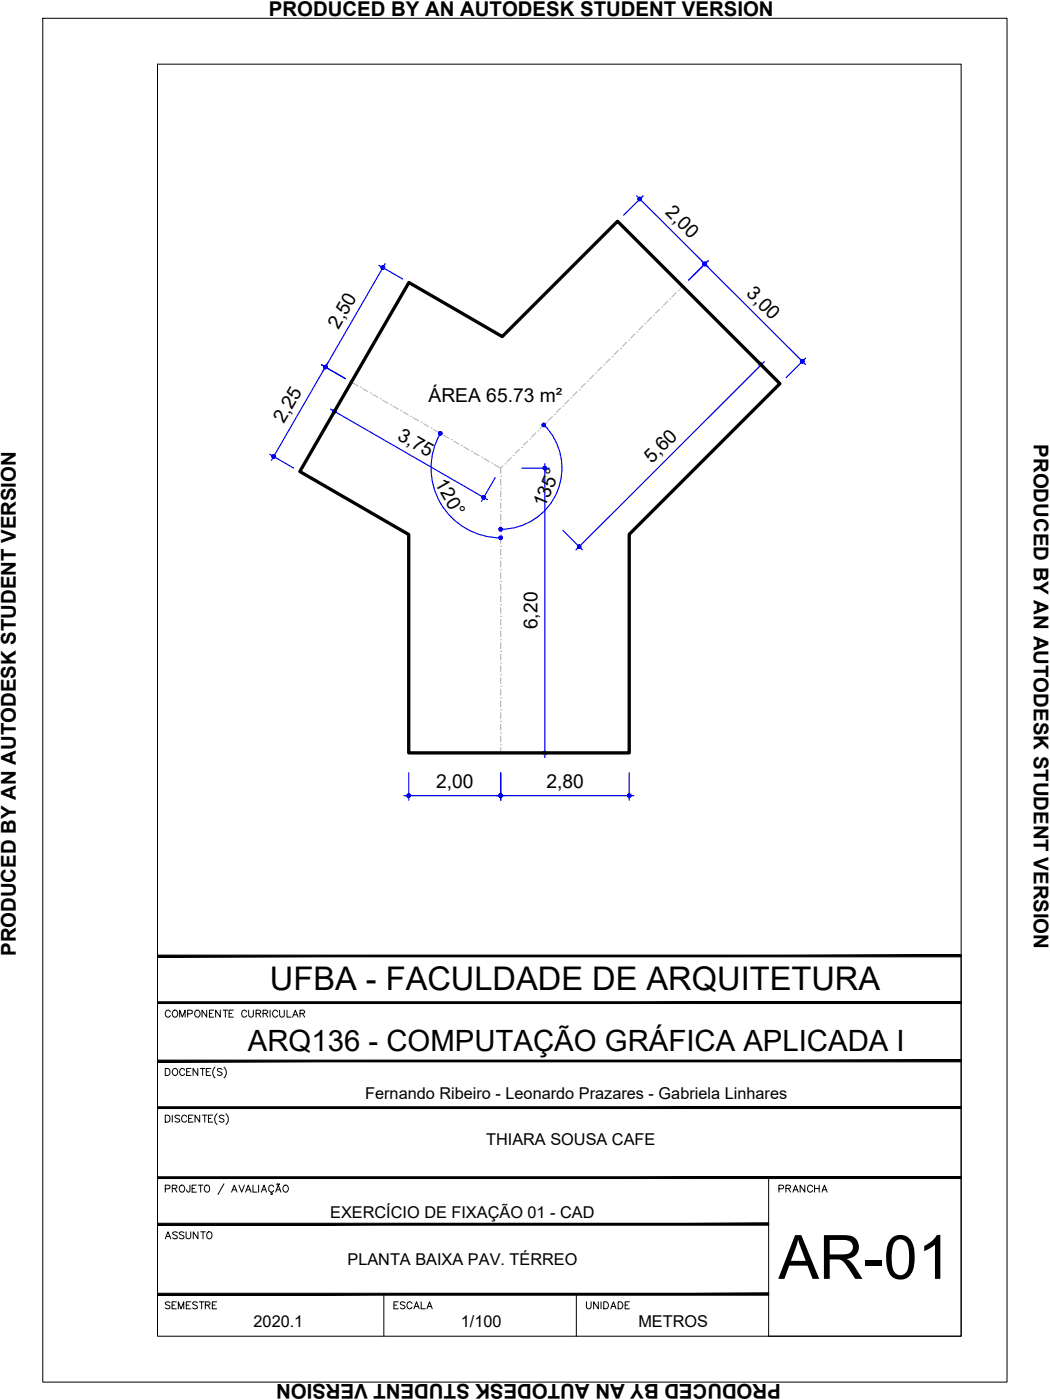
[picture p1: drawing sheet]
<svg xmlns="http://www.w3.org/2000/svg" width="229mm" height="305mm" viewBox="0 0 229 305" stroke-linecap="round" stroke-linejoin="round" font-family="sans-serif">
<!-- layer: ARQ_EIXO CINZA 04 -->
<g fill="none" stroke="#bababa" stroke-width=".25">
<path d="M131 79.9l-.9 .9M131.5 79.4h.1M132.8 78.1l-.9 .9M133.3 77.6h.1M134.6 76.3l-.9 .9M135.1 75.9h.1M136.4 74.5l-.9 .9M136.9 74h.1M138.2 72.7l-.9 .9M138.7 72.3h.1M140 70.9l-.9 .9M140.5 70.4h.1"/>
<path d="M141.8 69.1l-.9 .9M142.2 68.7h.1M143.6 67.3l-.9 .9M144.1 66.8h.1M145.4 65.5l-.9 .9M145.8 65.1h.1M147.2 63.7l-.9 .9M147.7 63.3h.1M148.6 62.3l-.5 .5M76.5 83.2l1.4 .8M78.4 84.3h.1M79 84.6l1.1 .7"/>
<path d="M80.6 85.6h.1M81.2 85.9l1.1 .6M82.8 86.8h.1M83.4 87.2l1.1 .6M85 88.1h.1M85.6 88.4l1.1 .7M87.2 89.4h.1M87.8 89.7l1.1 .6M89.5 90.6h.1M90 91l1.1 .6M91.7 91.9h.1M92.2 92.2l1.1 .7"/>
<path d="M93.9 93.2h.1M94.4 93.5l1.1 .6M96.1 94.4h.1M96.6 94.8l1.1 .6M98.3 95.7h.1M98.8 96.1l1.1 .6M100.5 97h.1M101 97.3l1.1 .7M102.7 98.3h.1M103.2 98.6l1.1 .6M104.9 99.5h.1M105.4 99.9l1.1 .6"/>
<path d="M111.3 99.7l-.9 .8M111.7 99.2h.1M113.1 97.8l-.9 .9M113.5 97.4h.1M114.9 96.1l-.9 .8M115.3 95.6h.1M116.7 94.2l-.9 1M117.1 93.8h.1M118.4 92.5l-.8 .8M118.9 92h.1M120.3 90.7l-1 .9M120.7 90.2h.1"/>
<path d="M122 88.9l-.8 .8M122.5 88.4h.1M123.9 87.1l-1 .9M124.3 86.6h.1M125.6 85.3l-.8 .9M126.1 84.8h.1M127.4 83.5l-.9 .9M127.9 83h.1M129.2 81.7l-.8 .9M129.7 81.2h.1M107.1 100.8h.1M107.6 101.1l1.4 .8"/>
<path d="M109 119h.1M109 116.4h.1M109 113.9h.1M109 111.3h.1M109 108.8h.1M109 106.3h.1M109 103.7h.1M109 104.4v1.2M109 106.9v1.3M109 109.4v1.3M109 112v1.2M109 114.5v1.3"/>
<path d="M109 117.1v1.2M109 119.6v1.3M109.5 101.4l-.5 .5v1.2M109.9 101h.1M109 139.3h.1M109 136.7h.1M109 134.2h.1M109 131.7h.1M109 129.1h.1M109 126.6h.1M109 124h.1M109 121.5h.1"/>
<path d="M109 122.1v1.3M109 124.7v1.2M109 127.2v1.3M109 129.8v1.2M109 132.3v1.3M109 134.8v1.3M109 137.4v1.2M109 139.9v1.3M109 159.6h.1M109 157.1h.1M109 154.5h.1M109 152h.1"/>
<path d="M109 149.4h.1M109 146.9h.1M109 144.4h.1M109 141.8h.1M109 142.5v1.2M109 145v1.3M109 147.5v1.3M109 150.1v1.2M109 152.6v1.3M109 155.2v1.2M109 157.7v1.3M109 162.1h.1"/>
<path d="M109 160.2v1.3M109 162.8v1.1"/>
</g>
<!-- layer: COTA AZUL -->
<g fill="none" stroke="#00f" stroke-width=".25">
<path d="M82.5 57.7l5.2 3M83.9 57.4l-24.8 42.8M138.6 42.6l36.8 36.8M140 42.6l-4.2 4.3M154.2 56.8l-4.3 4.2M70 79.4l5.2 3M162.1 75.9l4.3 4.2M166.4 78.7l-41 41M175.4 78l-4.2 4.2M58.7 98.9l5.2 3M72 89.1l34.2 19.7M75.3 85.2l-3 5.2"/>
<path d="M95.9 94.3a15.2 15.2 0 0 0 13.1 22.8M118.4 92.5a13.3 13.3 0 0 1 2.9 14.5 13.3 13.3 0 0 1-12.3 8.2M107.8 104l-3 5.2M113.6 101.9h6M118.6 100.9v64M122.6 115.5l4.2 4.2M88 173.2h50M89 168.2v6M109 168.2v6M113.6 163.9h6M137 168.2v6"/>
</g>
<!-- layer: 0 -->
<g fill="#00f" stroke="#00f" stroke-width=".22">
<path d="M72.5 89.4l-.1 .2h.4zM72.4 89.6h.4l-.3 .1zM72.5 89.7l.1 .2 .2-.3z"/>
<path d="M72.8 89.6l-.2 .3h.2zM72.8 89.6l.2 .3h-.2zM72.8 89.6l.2 .3 .2-.2z"/>
<path d="M72.8 89.6l.4 .1v-.1zM72.8 89.6l.4-.2v.2zM73 89.2l-.2 .4 .4-.2z"/>
<path d="M72.8 89.2v.4l.2-.4zM72.6 89.2h.2v.4zM72.6 89.2l-.1 .2 .3 .2z"/>
<path d="M105.3 108.3l.3 .2 .1-.2zM105.3 108.3l.3-.2 .1 .2zM105.5 108l-.2 .3 .3-.2z"/>
<path d="M105.3 108v.3l.2-.3zM105.1 108h.2v.3zM105 108.1l.3 .2-.2-.3z"/>
<path d="M105 108.1l-.1 .2h.4zM104.9 108.3h.4l-.3 .2zM105 108.5l.1 .1 .2-.3z"/>
<path d="M105.3 108.3l-.2 .3 .2 .1zM105.3 108.3l.2 .3-.2 .1zM105.3 108.3l.2 .3 .1-.1z"/>
<path d="M118.4 101.6l.2 .3v-.3zM118.4 101.6l.2 .3-.3-.2zM118.3 101.7l-.1 .2h.4z"/>
<path d="M118.2 101.9l.1 .2 .3-.2zM118.3 102.1l.3-.2-.2 .3zM118.6 101.9l-.2 .3 .2 .1z"/>
<path d="M118.6 101.9v.4l.2-.1zM118.6 101.9l.3 .2-.1 .1zM118.6 101.9l.3 .2 .1-.2z"/>
<path d="M118.6 101.9h.4l-.1-.2zM118.8 101.6l.1 .1-.3 .2zM118.6 101.6v.3l.2-.3z"/>
<path d="M118.6 163.9v.4h.2zM118.6 163.9l.3 .2-.1 .2zM118.6 163.9l.3 .2 .1-.2z"/>
<path d="M118.6 163.9h.4l-.1-.2zM118.8 163.6l.1 .1-.3 .2zM118.6 163.5v.4l.2-.3z"/>
<path d="M118.4 163.6l.2 .3v-.4zM118.4 163.6l.2 .3-.3-.2zM118.3 163.7l-.1 .2h.4z"/>
<path d="M118.2 163.9l.1 .2 .3-.2zM118.3 164.1l.3-.2-.2 .4zM118.6 163.9l-.2 .4h.2z"/>
<path d="M125.8 119.3l.2 .1 .1-.4zM126.1 119l.1 .4h-.2zM126.1 119l.1 .4 .2-.1z"/>
<path d="M126.1 119l.3 .3v-.2zM126.1 119l.3-.1v.2zM126.1 119l.3-.1v-.2z"/>
<path d="M126.2 118.7l-.1 .3 .3-.3zM126 118.7h.2l-.1 .3zM125.8 118.7l.3 .3-.1-.3z"/>
<path d="M125.8 118.7l-.1 .2 .4 .1zM125.7 118.9l.4 .1-.4 .1zM125.7 119.1l.1 .2 .3-.3z"/>
<path d="M165.8 79.1l-.1 .3 .2-.2zM165.6 79.1h.2l-.1 .3zM165.4 79.2l.3 .2-.1-.3z"/>
<path d="M165.4 79.2l-.1 .1 .4 .1zM165.3 79.3l.4 .1-.4 .1zM165.3 79.5l.1 .2 .3-.3z"/>
<path d="M165.7 79.4l-.3 .3 .2 .1zM165.7 79.4l.1 .4h-.2zM165.7 79.4l.1 .4 .1-.1z"/>
<path d="M165.7 79.4l.2 .3 .1-.2zM165.7 79.4l.3-.1v.2zM165.7 79.4l.3-.1-.1-.1z"/>
<path d="M139.1 43.1l-.2 .1 .4 .1zM138.9 43.2l.4 .1-.4 .1zM138.9 43.4l.2 .2 .2-.3z"/>
<path d="M139.3 43.3l-.2 .3 .1 .1zM139.3 43.3l.1 .4h-.2zM139.3 43.3l.1 .4 .2-.1z"/>
<path d="M139.3 43.3l.3 .3 .1-.2zM139.3 43.3l.4-.1v.2zM139.3 43.3l.4-.1-.1-.1z"/>
<path d="M139.4 43l-.1 .3 .3-.2zM139.2 43h.2l-.1 .3zM139.1 43.1l.2 .2-.1-.3z"/>
<path d="M153.5 57.4l.2 .3 .1-.1zM153.5 57.4h.3v.2zM153.5 57.4h.3l-.1-.2z"/>
<path d="M153.5 57.1v.3l.2-.2zM153.4 57.1h.1v.3zM153.2 57.2l.3 .2-.1-.3z"/>
<path d="M153.2 57.2l-.1 .2h.4zM153.1 57.4h.4l-.4 .2zM153.1 57.6l.1 .1 .3-.3z"/>
<path d="M153.5 57.4l-.3 .3 .2 .1zM153.5 57.4v.4h-.1zM153.5 57.4v.4l.2-.1z"/>
<path d="M153.2 57.2l-.1 .2h.4zM153.1 57.4h.4l-.4 .2zM153.1 57.6l.1 .1 .3-.3z"/>
<path d="M153.5 57.4l-.3 .3 .2 .1zM153.5 57.4v.4h-.1zM153.5 57.4v.4l.2-.1z"/>
<path d="M153.5 57.4l.2 .3 .1-.1zM153.5 57.4h.3v.2zM153.5 57.4h.3l-.1-.2z"/>
<path d="M153.5 57.1v.3l.2-.2zM153.4 57.1h.1v.3zM153.2 57.2l.3 .2-.1-.3z"/>
<path d="M174.7 78.7l.2 .3 .1-.2zM174.7 78.7l.3-.1v.2zM174.7 78.7l.3-.1-.1-.2z"/>
<path d="M174.8 78.3l-.1 .4 .2-.3zM174.6 78.3h.2l-.1 .4zM174.4 78.4l.3 .3-.1-.4z"/>
<path d="M174.4 78.4l-.1 .2 .4 .1zM174.3 78.6l.4 .1-.4 .1zM174.3 78.8l.1 .2 .3-.3z"/>
<path d="M174.7 78.7l-.3 .3h.2zM174.7 78.7l.1 .3h-.2zM174.7 78.7l.1 .3h.1z"/>
<path d="M70.9 79.5v.4l.1-.3zM70.7 79.6l.2-.1v.4zM70.5 79.7l.4 .2-.2-.3z"/>
<path d="M70.5 79.7v.2h.4zM70.5 79.9h.4l-.4 .2zM70.5 80.1l.2 .1 .2-.3z"/>
<path d="M70.9 79.9l-.2 .3 .2 .1zM70.9 79.9l.1 .3-.1 .1zM70.9 79.9l.1 .3 .2-.1z"/>
<path d="M70.9 79.9l.3 .2v-.2zM70.9 79.9l.3-.2v.2zM71 79.6l-.1 .3 .3-.2z"/>
<path d="M59.6 99.4l-.2 .3 .2 .1zM59.6 99.4l.2 .3-.2 .1zM59.6 99.4l.2 .3 .1-.1z"/>
<path d="M59.6 99.4l.3 .2 .1-.2zM59.6 99.4l.3-.2 .1 .2zM59.8 99.1l-.2 .3 .3-.2z"/>
<path d="M59.6 99v.4l.2-.3zM59.4 99.1l.2-.1v.4zM59.4 99.1l-.1 .1 .3 .2z"/>
<path d="M59.3 99.2l-.1 .2h.4zM59.2 99.4h.4l-.3 .2zM59.3 99.6l.1 .1 .2-.3z"/>
<path d="M70.9 79.9l-.2 .3 .2 .1zM70.9 79.9l.1 .3-.1 .1zM70.9 79.9l.1 .3 .2-.1z"/>
<path d="M70.9 79.9l.3 .2v-.2zM70.9 79.9l.3-.2v.2zM71 79.6l-.1 .3 .3-.2z"/>
<path d="M70.9 79.5v.4l.1-.3zM70.7 79.6l.2-.1v.4zM70.5 79.7l.4 .2-.2-.3z"/>
<path d="M70.5 79.7v.2h.4zM70.5 79.9h.4l-.4 .2zM70.5 80.1l.2 .1 .2-.3z"/>
<path d="M83.4 57.9v.4l.1-.3zM83.1 58l.3-.1v.4zM83.1 58l-.1 .1 .4 .2z"/>
<path d="M83 58.1v.2h.4zM83 58.3h.4l-.4 .2zM83 58.5l.1 .1 .3-.3z"/>
<path d="M83.4 58.3l-.3 .3h.3zM83.4 58.3l.1 .3h-.1zM83.4 58.3l.1 .3 .2-.1z"/>
<path d="M83.4 58.3l.3 .2v-.2zM83.4 58.3l.3-.2v.2zM83.5 58l-.1 .3 .3-.2z"/>
<path d="M109 173.2h.3v-.1zM109.2 172.9l.1 .2-.3 .1zM109 172.8v.4l.2-.3z"/>
<path d="M108.8 172.9l.2 .3v-.4zM108.8 172.9l.2 .3-.3-.1zM108.7 173.1l-.1 .1h.4z"/>
<path d="M108.6 173.2l.1 .2 .3-.2zM108.7 173.4l.3-.2-.2 .4zM109 173.2l-.2 .4h.2z"/>
<path d="M109 173.2v.4h.2zM109 173.2l.3 .2-.1 .2zM109 173.2l.3 .2v-.2z"/>
<path d="M88.6 173.2v.2l.4-.2zM88.6 173.4l.4-.2-.2 .4zM89 173.2l-.2 .4h.2z"/>
<path d="M89 173.2v.4h.2zM89 173.2l.3 .2-.1 .2zM89 173.2l.3 .2 .1-.2z"/>
<path d="M89 173.2h.4l-.1-.1zM89.2 172.9l.1 .2-.3 .1zM89 172.8v.4l.2-.3z"/>
<path d="M88.8 172.9l.2 .3v-.4zM88.8 172.9l.2 .3-.4-.1zM88.6 173.1v.1h.4z"/>
<path d="M137 173.2h.4l-.1-.1zM137.2 172.9l.1 .2-.3 .1zM137 172.8v.4l.2-.3z"/>
<path d="M136.8 172.9l.2 .3v-.4zM136.8 172.9l.2 .3-.3-.1zM136.7 173.1l-.1 .1h.4z"/>
<path d="M136.6 173.2l.1 .2 .3-.2zM136.7 173.4l.3-.2-.2 .4zM137 173.2l-.2 .4h.2z"/>
<path d="M137 173.2v.4h.2zM137 173.2l.3 .2-.1 .2zM137 173.2l.3 .2 .1-.2z"/>
<path d="M108.6 173.2l.1 .2 .3-.2zM108.7 173.4l.3-.2-.2 .4zM109 173.2l-.2 .4h.2z"/>
<path d="M109 173.2v.4h.2zM109 173.2l.3 .2-.1 .2zM109 173.2l.3 .2v-.2z"/>
<path d="M109 173.2h.3v-.1zM109.2 172.9l.1 .2-.3 .1zM109 172.8v.4l.2-.3z"/>
<path d="M108.8 172.9l.2 .3v-.4zM108.8 172.9l.2 .3-.3-.1zM108.7 173.1l-.1 .1h.4z"/>
<path d="M95.8 94v.4l.3-.4zM95.7 94h.1v.4zM95.5 94.1l.3 .3-.1-.4z"/>
<path d="M95.5 94.1v.3h.3zM95.5 94.4h.3l-.3 .1zM95.5 94.5l.2 .2 .1-.3z"/>
<path d="M95.8 94.4l-.1 .3h.1zM95.8 94.4l.3 .3h-.3zM95.8 94.4l.3 .3 .1-.2z"/>
<path d="M95.8 94.4l.4 .1v-.1zM95.8 94.4l.4-.3v.3zM96.1 94l-.3 .4 .4-.3z"/>
<path d="M109 117.1h.3v-.2zM109.2 116.8l.1 .1-.3 .2zM109 116.7v.4l.2-.3z"/>
<path d="M108.8 116.8l.2 .3v-.4zM108.8 116.8l.2 .3-.3-.2zM108.7 116.9l-.1 .2h.4z"/>
<path d="M108.6 117.1l.1 .2 .3-.2zM108.7 117.3l.3-.2-.2 .3zM109 117.1l-.2 .3 .2 .1z"/>
<path d="M109 117.1v.4l.2-.1zM109 117.1l.3 .2-.1 .1zM109 117.1l.3 .2v-.2z"/>
<path d="M108.6 115.2l.1 .2 .3-.2zM108.7 115.4l.3-.2-.2 .4zM109 115.2l-.2 .4h.2z"/>
<path d="M109 115.2v.4h.2zM109 115.2l.3 .2-.1 .2zM109 115.2l.3 .2v-.2z"/>
<path d="M109 115.2h.3v-.1zM109.2 114.9l.1 .2-.3 .1zM109 114.9v.3l.2-.3z"/>
<path d="M108.8 114.9l.2 .3v-.3zM108.8 114.9l.2 .3-.3-.1zM108.7 115.1l-.1 .1h.4z"/>
<path d="M118.2 92.2l-.2 .2 .4 .1zM118 92.4l.4 .1-.4 .1zM118 92.6l.2 .2 .2-.3z"/>
<path d="M118.4 92.5l-.2 .3 .1 .1zM118.4 92.5l.1 .4h-.2zM118.4 92.5l.1 .4 .2-.1z"/>
<path d="M118.4 92.5l.3 .3v-.2zM118.4 92.5l.3-.1v.2zM118.4 92.5l.3-.1v-.2z"/>
<path d="M118.5 92.2l-.1 .3 .3-.3zM118.3 92.2h.2l-.1 .3zM118.2 92.2l.2 .3-.1-.3z"/>
</g>
<path d="M89 61.5l20.3 11.8 25.2-25.1 35.3 35.3-32.8 32.8v47.6h-48v-47.5l-23.7-13.7z" fill="none" stroke="#000" stroke-width=".72"/>
<!-- layer: MRG_EXTERNA -->
<path d="M9.3 4h209.9v296.9h-209.9z" fill="none" stroke="#000" stroke-width=".22"/>
<!-- layer: MRG_INTERNA -->
<path d="M34.3 14h175v276.9h-175z" fill="none" stroke="#000" stroke-width=".22"/>
<!-- layer: SIMB_01 -->
<g fill="#000" stroke="#000" stroke-width=".22">
<path d="M34.3 218.1v.4l175-.4zM34.3 218.5l175-.4v.4z"/>
<path d="M34.3 207.9v.4l175-.4zM34.3 208.3l175-.4v.4z"/>
<path d="M34.3 230.8v.4l175-.4zM34.3 231.2l175-.4v.4z"/>
<path d="M34.3 256.2v.4l175-.4zM34.3 256.6l175-.4v.4z"/>
<path d="M34.3 241v.3l175-.3zM34.3 241.3l175-.3v.3z"/>
<path d="M34.3 266.3v.4l133-.4zM34.3 266.7l133-.4v.4z"/>
<path d="M34.3 282h133v-.4zM34.3 281.6h133l-133 .4z"/>
</g>
<g fill="none" stroke="#000" stroke-width=".22">
<path d="M45 219.9v1.5l-1-1.5v1.5M46.5 219.9h-.9v1.5h.9M48 219.9v1.5l-1.1-1.5v1.5M48.6 219.9h1M49.1 219.9v1.5M50.8 219.9h-.9v1.5h.9M54.1 219.9v1.1l.5 .4h.3l.3-.4v-1.1M58.8 219.9v1.5M60.9 219.9v1.1l.4 .4 .5-.2 .1-1.3M62.5 219.9v1.5h.9M209.3 208.1v82.8h-42v-34.5M36 232.6h.5a.82 .82 0 0 1 .5 .8 .82 .82 0 0 1-.5 .7h-.5z"/>
<path d="M37.1 220.3a.56 .56 0 0 0-.7-.4 .56 .56 0 0 0-.4 .6 .63 .63 0 0 0 .2 .8 .63 .63 0 0 0 .9-.2M37.7 220.1a.72 .72 0 0 1 1 .2 .72 .72 0 0 1-.3 1.1 .72 .72 0 0 1-.9-.4 .72 .72 0 0 1 .2-.9zM37.7 232.8a.72 .72 0 0 1 1 .2 .72 .72 0 0 1-.3 1.1 .72 .72 0 0 1-.9-.4 .72 .72 0 0 1 .2-.9zM39.1 221.4v-1.5l.6 1.5 .6-1.5v1.5M40.2 233a.56 .56 0 0 0-.6-.4 .56 .56 0 0 0-.5 .6 .63 .63 0 0 0 .3 .8 .63 .63 0 0 0 .8-.2M40.6 233.3h.6M40.9 220.7l.9-.1v-.5l-.3-.2h-.6v1.5M41.6 232.6h-1v1.5h1M42.7 220a.71 .71 0 0 1 .9 .7 .71 .71 0 0 1-.9 .7l-.3-.5v-.4zM43.1 232.6v1.5l-1.1-1.5v1.5M43.6 232.6h1M44.1 232.6v1.5"/>
<path d="M44.9 233.3h.6M45.6 220.6h.5M45.9 232.6h-1v1.5h1M46.8 232.3a1.57 1.57 0 0 0 0 2.4M48.3 232.8l-.3-.2-.7 .2 .2 .4 .5 .2 .3 .3v.2l-.3 .2-.7-.2M48.8 232.3a1.57 1.57 0 0 1 0 2.4M49.9 220.6h.5M53.7 220.3a.56 .56 0 0 0-.6-.4 .56 .56 0 0 0-.5 .6 .63 .63 0 0 0 .3 .8 .63 .63 0 0 0 .8-.2M55.8 220.6h.8l.2-.4-.4-.3h-.6v1.5M56.3 220.6l.5 .8M57.3 220.6h.8l.2-.4-.4-.3h-.6v1.5M57.8 220.6l.5 .8"/>
<path d="M60.5 220.3a.56 .56 0 0 0-.7-.4 .56 .56 0 0 0-.4 .6 .63 .63 0 0 0 .2 .8 .63 .63 0 0 0 .9-.2M63.7 221.4l.6-1.5 .6 1.5M63.9 220.9h.7M65.3 220.6h.9l.1-.4-.3-.3h-.7v1.5M65.8 220.6l.5 .8M36 242.8h.5a.82 .82 0 0 1 .5 .7 .82 .82 0 0 1-.5 .8h-.5zM36 258.8l.9-.1 .1-.6-1-.1v1.5M37.5 258.7l1-.1v-.5l-1-.1v1.5M37.5 242.8v1.5M38 258.7l.5 .8M39.1 243l-.3-.2-.7 .2 .2 .4 .7 .3 .1 .2v.2l-.3 .2-.7-.2M39.2 258.2a.72 .72 0 0 1 1 .2 .72 .72 0 0 1-.3 1.1 .72 .72 0 0 1-.9-.4 .72 .72 0 0 1 .2-.9z"/>
<path d="M40.6 243.2a.56 .56 0 0 0-.6-.4 .56 .56 0 0 0-.5 .6 .63 .63 0 0 0 .3 .8 .63 .63 0 0 0 .8-.2M41.1 243.5h.6M41.4 258l-.1 1.4-.4 .1-.2-.1-.1-.4M41.8 258.7h.6M42 242.8h-.9v1.5h.9M42.8 258h-1v1.5h1M43.2 258h1M43.5 242.8v1.5l-1-1.5v1.5M43.7 258v1.5M44.1 242.8h1M44.6 242.8v1.5M44.6 258.2a.63 .63 0 0 1 .8-.1 .63 .63 0 0 1 .2 .9 .57 .57 0 0 1-.5 .6 .57 .57 0 0 1-.6-.6z"/>
<path d="M45.4 243.5h.5M46.3 242.8h-.9v1.5h.9M47.2 242.5a1.57 1.57 0 0 0 0 2.3M48.8 243l-.4-.2-.6 .2 .1 .4 .7 .3 .2 .2v.2l-.4 .2-.6-.2M48.8 257.7l-1.3 2.4M49.2 242.5a1.57 1.57 0 0 1 0 2.3M50.4 259.5l.6-1.5 .6 1.5M50.7 259h.7M52 258l.6 1.5 .6-1.5M53.5 259.5l.6-1.5 .6 1.5M53.7 259h.7M55.1 258v1.5h.9"/>
<path d="M56.3 258v1.5M56.9 259.5l.6-1.5 .5 1.5M57.1 259h.7M59.1 259.5v.3l.2 .2h-.4M59.6 258.4a.6 .6 0 0 0-.9-.3 .6 .6 0 0 0-.2 .9 .54 .54 0 0 0 .4 .5 .54 .54 0 0 0 .7-.3M60 259.5l.6-1.5 .6 1.5M60.2 259h.8M60.3 257.8l-.1 .1M60.3 257.8h.2M60.5 257.8l.1 .1M60.6 257.9h.2M60.9 257.7l-.1 .2"/>
<path d="M61.8 258.2a.72 .72 0 0 1 1 .2 .72 .72 0 0 1-.3 1.1 .72 .72 0 0 1-.9-.4 .72 .72 0 0 1 .2-.9zM83.6 281.8v9.1M125.5 281.8v9.1"/>
</g>
<text font-size="13.3" x="169.5" y="278.4">AR-01</text>
<text font-size="7.1" x="58.8" y="215.6">UFBA - FACULDADE DE ARQUITETURA</text>
<text font-size="6.4" x="54" y="228.9">ARQ136 - COMPUTAÇÃO GRÁFICA APLICADA I</text>
<g font-size="4.4">
<text x="58.5" y="3.6">PRODUCED BY AN AUTODESK STUDENT VERSION</text>
<text x="225.1" y="96.7" transform="rotate(90 225.1 96.7)">PRODUCED BY AN AUTODESK STUDENT VERSION</text>
<text x="3.5" y="208.2" transform="rotate(-90 3.5 208.2)">PRODUCED BY AN AUTODESK STUDENT VERSION</text>
<text x="168.3" y="260.7">PRANCHA</text>
<text x="34.9" y="270.9">ASSUNTO</text>
<text x="34.9" y="286.1">SEMESTRE</text>
<text x="84.7" y="286.1">ESCALA</text>
<text x="126.3" y="286.1">UNIDADE</text>
<text x="170" y="301.3" transform="rotate(-180 170 301.3)">PRODUCED BY AN AUTODESK STUDENT VERSION</text>
</g>
<g font-size="4.2">
<text x="144.7" y="46.4" transform="rotate(45 144.7 46.4)">2,00</text>
<text x="162.3" y="64.1" transform="rotate(45 162.3 64.1)">3,00</text>
<text x="73.7" y="71.8" transform="rotate(-60 73.7 71.8)">2,50</text>
<text x="93.3" y="87.4">ÁREA 65.73 m²</text>
<text x="61.8" y="92.4" transform="rotate(-60 61.8 92.4)">2,25</text>
<text x="86.3" y="95.5" transform="rotate(30 86.3 95.5)">3,75</text>
<text x="141.9" y="101" transform="rotate(-45 141.9 101)">5,60</text>
<text x="94.6" y="105.2" transform="rotate(60 94.6 105.2)">120°</text>
<text x="118.6" y="110.7" transform="rotate(-67 118.6 110.7)">135°</text>
<text x="117" y="137" transform="rotate(-90 117 137)">6,20</text>
<text x="95" y="171.6">2,00</text>
<text x="119" y="171.6">2,80</text>
</g>
<g font-size="3.5">
<text x="79.5" y="239.3">Fernando Ribeiro - Leonardo Prazares - Gabriela Linhares</text>
<text x="105.8" y="249.3">THIARA SOUSA CAFE</text>
<text x="71.9" y="265.2">EXERCÍCIO DE FIXAÇÃO 01 - CAD</text>
<text x="75.6" y="275.4">PLANTA BAIXA PAV. TÉRREO</text>
<text x="55.2" y="289">2020.1</text>
<text x="100.3" y="289">1/100</text>
<text x="139" y="289">METROS</text>
</g>
</svg>
